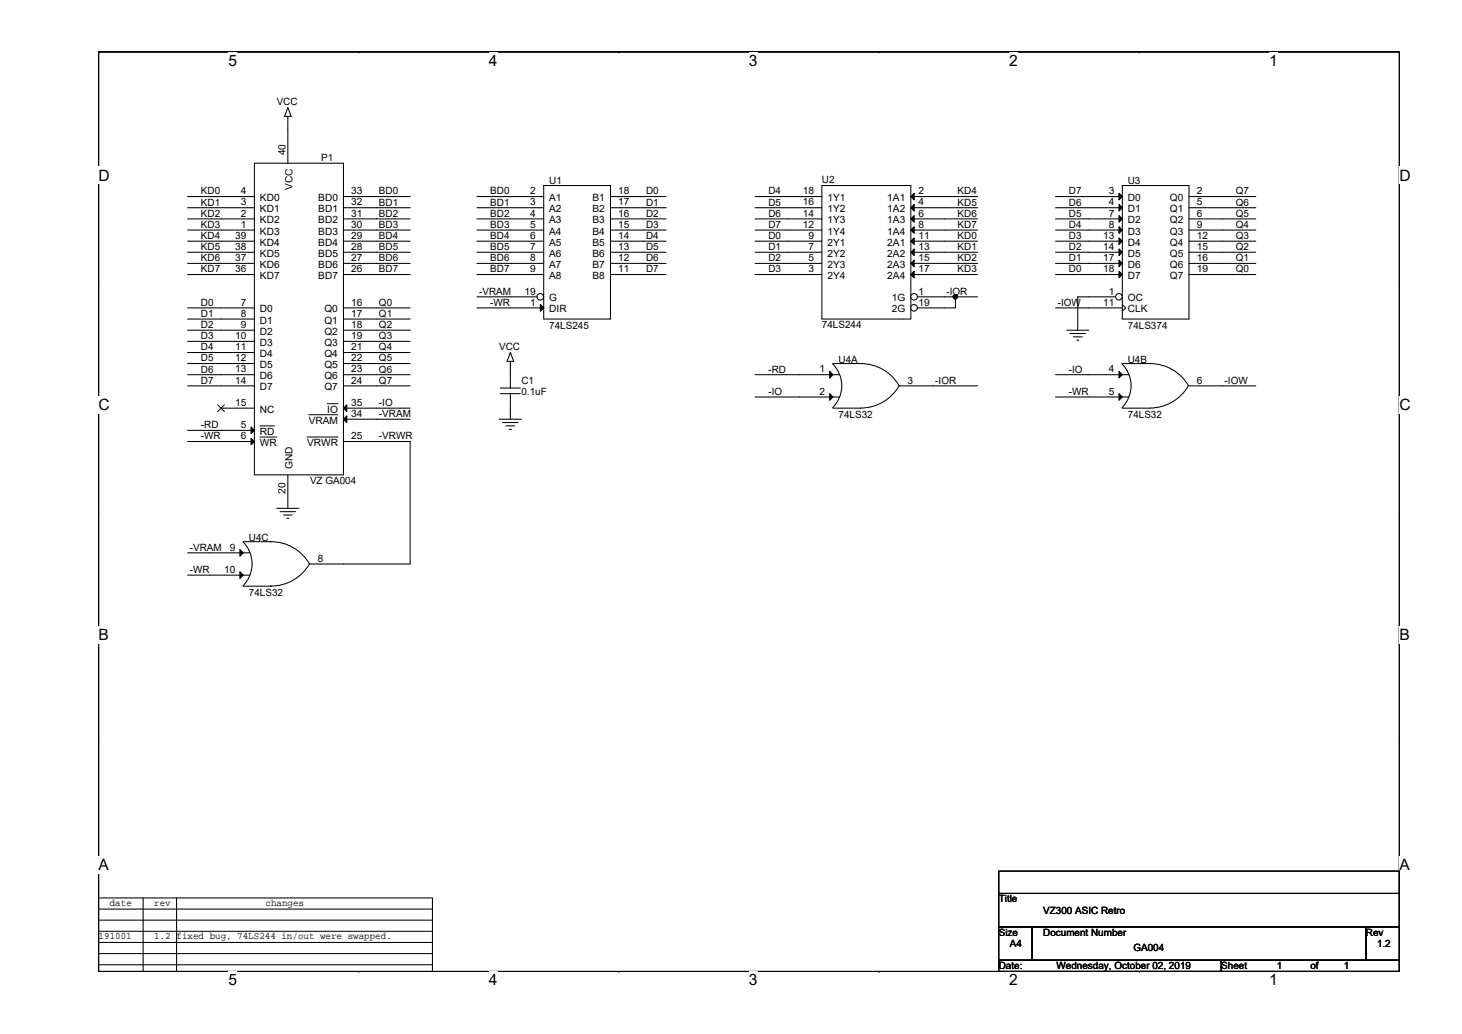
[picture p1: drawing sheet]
<svg xmlns="http://www.w3.org/2000/svg" width="297mm" height="210mm" viewBox="0 0 297 210" stroke-linecap="round" stroke-linejoin="round" font-family="sans-serif">
<path d="M20 10.5h264.3v186.8h-264.3v-186.8h264.3v186.8h-264.3z" fill="none" stroke="#000" stroke-width=".21"/>
<g fill="#fff">
<path d="M46.5 10.5h1.7v3.6h-1.7z"/>
<path d="M46.5 197.3h1.7v3.5h-1.7z"/>
</g>
<path d="M72.9 10.5h.1M72.9 197.3h.1" fill="none" stroke="#000" stroke-width=".21"/>
<g fill="#fff">
<path d="M99.3 10.5h1.8v3.6h-1.8z"/>
<path d="M99.3 197.3h1.8v3.5h-1.8z"/>
</g>
<path d="M125.7 10.5h.1M125.7 197.3h.1" fill="none" stroke="#000" stroke-width=".21"/>
<g fill="#fff">
<path d="M152.2 10.5h1.7v3.6h-1.7z"/>
<path d="M152.2 197.3h1.7v3.5h-1.7z"/>
</g>
<path d="M178.6 10.5h.1M178.6 197.3h.1" fill="none" stroke="#000" stroke-width=".21"/>
<g fill="#fff">
<path d="M205 10.5h1.8v3.6h-1.8z"/>
<path d="M205 197.3h1.8v3.5h-1.8z"/>
</g>
<path d="M231.5 10.5h.1M231.5 197.3h.1" fill="none" stroke="#000" stroke-width=".21"/>
<g fill="#fff">
<path d="M257.9 10.5h1.7v3.6h-1.7z"/>
<path d="M257.9 197.3h1.7v3.5h-1.7z"/>
<path d="M20 33.9h2.3v3.5h-2.3z"/>
<path d="M284.3 33.9h2.3v3.5h-2.3z"/>
<path d="M20 80.5h2.3v3.6h-2.3z"/>
<path d="M284.3 80.5h2.3v3.6h-2.3z"/>
</g>
<path d="M20 57.2h.1M284.3 57.2h.1" fill="none" stroke="#000" stroke-width=".21"/>
<g fill="#fff">
<path d="M20 127.2h2.1v3.5h-2.1z"/>
<path d="M284.3 127.2h2.1v3.5h-2.1z"/>
</g>
<path d="M20 103.9h.1M284.3 103.9h.1" fill="none" stroke="#000" stroke-width=".21"/>
<g fill="#fff">
<path d="M20 173.9h2.2v3.5h-2.2z"/>
<path d="M284.3 173.9h2.1v3.5h-2.1z"/>
</g>
<g fill="none" stroke="#000" stroke-width=".21">
<path d="M44.9 39.9h6.8M51.7 33.1h18.1v63.3h-18.1zM58.5 26.4v6.7M58.5 23.6v.5M58.5 21.8l.7 1.8h-1.4zM69.8 39.9h6.8M221.2 39.9h6.8M228 37.7h13.6v27.1h-13.6zM44.9 46.7h6.8M44.9 44.4h6.8M44.9 42.2h6.8M44.9 55.8h6.8"/>
<path d="M44.9 53.5h6.8M44.9 51.2h6.8M44.9 49h6.8M69.8 55.8h6.8M69.8 53.5h6.8M69.8 51.2h6.8M69.8 49h6.8M69.8 46.7h6.8M69.8 44.4h6.8M69.8 42.2h6.8M221.2 42.2h6.8M221.2 44.4h6.8"/>
<path d="M221.2 46.7h6.8M221.2 49h6.8M221.2 51.2h6.8M221.2 53.5h6.8M221.2 55.8h6.8M44.9 62.5h6.8M44.9 64.8h6.8M44.9 67.1h6.8M44.9 69.3h6.8M44.9 71.6h6.8M44.9 73.8h6.8M44.9 76.1h6.8"/>
<path d="M44.9 78.4h6.8M69.8 62.5h6.8M69.8 64.8h6.8M69.8 67.1h6.8M69.8 69.3h6.8M69.8 71.6h6.8M69.8 73.8h6.8M69.8 76.1h6.8M69.8 78.4h6.8M101.6 79.9h4.1M101.6 78.8h4.1M103.7 71.6l.7 1.8h-1.4z"/>
<path d="M103.7 73.4v.4M103.7 76.1v2.7M103.7 79.9v3M162.5 76.1h8.1M169.2 73.9a6.3 6.3 0 0 1 0 8.9M169.2 73.8h5.7a9 9 0 0 1 7.8 4.6M182.7 78.3a9 9 0 0 1-7.8 4.6M182.8 78.4h6.8M216.7 67.1h4.5M217.4 67.7h3.2M218.1 68.4h1.8M218.8 69.1h.4"/>
<path d="M44.9 87.4h6.8M44.9 89.7h6.8M44.9 82.9h6.8M58.5 96.4v6.8M69.8 89.7h6.8M69.8 85.1h6.8M69.8 82.9h6.8M101.4 85.1h4.5M102.1 85.8h3.2M102.8 86.5h1.8M103.5 87.2h.4M162.5 80.6h8.1"/>
<path d="M169.2 82.9h5.7M56.2 103.2h4.5M56.9 103.9h3.1M57.6 104.6h1.8M58.2 105.3h.5M20 150.6h.1M284.3 150.6h.1M202.9 176.9h81.4v4.5h-81.4zM20 182.4h67.9v14.9M20 184.6h67.9M20 186.9h67.9M20 191.4h67.9"/>
<path d="M20 189.1h67.9M20 193.7h67.9M20 195.9h67.9M29.1 182.4v14.9M35.9 182.4v14.9M202.9 195h45.2v2.3h-45.2zM202.9 181.4h81.4v6.8h-81.4zM202.9 188.2h6.8v6.8h-6.8zM209.7 188.2h67.8v6.8h-67.8zM248.1 195h36.2v2.3h-36.2zM277.5 188.2h6.8v6.8h-6.8z"/>
</g>
<g fill="#000" stroke="#000" stroke-width=".21">
<path d="M227.3 39.2l.7 .7-.7 .7zM227.3 41.5l.7 .7-.7 .7zM227.3 43.8l.7 .6-.7 .7zM227.3 46l.7 .7-.7 .7zM227.3 48.3l.7 .7-.7 .7zM227.3 50.5l.7 .7-.7 .7zM227.3 52.8l.7 .7-.7 .7zM227.3 55.1l.7 .7-.7 .6zM168.6 75.4l.6 .7-.6 .7zM51 86.7l.7 .7-.7 .7zM51 89l.7 .7-.7 .6zM69.8 85.1l.7-.6v1.3z"/>
<path d="M69.8 82.9l.7-.7v1.4zM168.6 79.9l.6 .7-.6 .7z"/>
</g>
<path d="M44.2 82.2l1.4 1.4M45.6 82.2l-1.4 1.4M52.8 86.5h3M52.8 88.8h3.4M62.4 88.8h6.3M62.7 84.2h6M66.5 82h2.2" fill="none" stroke="#000" stroke-width=".2"/>
<circle cx="227.3" cy="60.3" r=".67" fill="#fff" stroke="#000" stroke-width=".21"/>
<g fill="none" stroke="#000" stroke-width=".21">
<path d="M167 37.7h18.1v27.1h-18.1zM185.1 39.9h6.8M241.6 39.9h6.8M185.1 42.2h6.8M185.1 44.4h6.8M185.1 46.7h6.8M185.1 49h6.8M185.1 51.2h6.8M185.1 53.5h6.8M185.1 55.8h6.8M241.6 42.2h6.8M241.6 44.4h6.8"/>
<path d="M241.6 46.7h6.8M241.6 49h6.8M241.6 51.2h6.8M241.6 53.5h6.8M241.6 55.8h6.8M221.2 62.5h6.8M221.2 76.1h8.2M221.2 60.3h5.5M227.9 73.9a6.3 6.3 0 0 1 0 8.9M228 61.8l.7 .7-.7 .7M228 73.8h5.7M233.7 73.8a9 9 0 0 1 7.8 4.6"/>
<path d="M241.5 78.3a9.1 9.1 0 0 1-7.8 4.6M241.6 78.4h6.8M221.2 80.6h8.2M228 82.9h5.7M42.6 112.3h8.2M42.6 116.8h8.2M49.4 110a6.3 6.3 0 0 1 0 9M49.4 110h5.7h-.1a9 9 0 0 1 7.9 4.6M49.4 119h5.7M62.9 114.5a9 9 0 0 1-7.9 4.5h.1M63 114.5h6.8"/>
</g>
<path d="M185.1 39.9l.6-.7v1.4zM185.7 41.5v1.4l-.6-.7zM185.1 44.4l.6-.6v1.3zM185.1 46.7l.6-.7v1.4zM185.1 49l.6-.7v1.4zM185.1 51.2l.6-.7v1.4zM185.1 53.5l.6-.7v1.4zM185.1 55.8l.6-.7v1.3zM227.3 75.4l.7 .7-.7 .7zM227.3 79.9l.7 .7-.7 .7zM48.7 111.6l.7 .7-.7 .6zM48.7 116.1l.7 .7-.7 .7z" fill="#000" stroke="#000" stroke-width=".21"/>
<circle cx="185.7" cy="60.3" r=".67" fill="#fff" stroke="#000" stroke-width=".21"/>
<path d="M186.4 60.3h5.5" fill="none" stroke="#000" stroke-width=".21"/>
<circle cx="185.7" cy="62.5" r=".67" fill="#fff" stroke="#000" stroke-width=".21"/>
<g fill="none" stroke="#000" stroke-width=".21">
<path d="M103.7 39.9h6.8M110.5 37.7h13.5v27.1h-13.5zM160.2 39.9h6.8M103.7 42.2h6.8M103.7 44.4h6.8M103.7 46.7h6.8M103.7 49h6.8M103.7 51.2h6.8M103.7 53.5h6.8M103.7 55.8h6.8M160.2 42.2h6.8M160.2 44.4h6.8"/>
<path d="M160.2 46.7h6.8M160.2 49h6.8M160.2 51.2h6.8M160.2 53.5h6.8M160.2 55.8h6.8M186.4 62.5h5.5"/>
</g>
<circle cx="109.8" cy="60.3" r=".67" fill="#fff" stroke="#000" stroke-width=".21"/>
<g fill="none" stroke="#000" stroke-width=".21">
<path d="M38.1 39.9h6.8M58.5 24.1v2.3M76.6 39.9h6.7M96.9 39.9h6.8M124 39.9h11.3M153.4 39.9h6.8M191.9 39.9h6.7M214.5 39.9h6.7M248.4 39.9h6.7M38.1 42.2h6.8M38.1 44.4h6.8M38.1 46.7h6.8"/>
<path d="M38.1 49h6.8M38.1 51.2h6.8M38.1 53.5h6.8M38.1 55.8h6.8M76.6 42.2h6.7M76.6 44.4h6.7M76.6 46.7h6.7M76.6 49h6.7M76.6 51.2h6.7M76.6 53.5h6.7M76.6 55.8h6.7M96.9 42.2h6.8"/>
<path d="M96.9 44.4h6.8M96.9 46.7h6.8M96.9 49h6.8M96.9 51.2h6.8M96.9 53.5h6.8M96.9 55.8h6.8M124 42.2h11.3M124 44.4h11.3M124 46.7h11.3M124 49h11.3M124 51.2h11.3M124 53.5h11.3"/>
<path d="M124 55.8h11.3M153.4 42.2h6.8M153.4 44.4h6.8M153.4 51.2h6.8M153.4 53.5h6.8M153.4 55.8h6.8M153.4 46.7h6.8M153.4 49h6.8M191.9 51.2h6.7M191.9 42.2h6.7M191.9 44.4h6.7M191.9 46.7h6.7"/>
<path d="M191.9 49h6.7M191.9 53.5h6.7M191.9 55.8h6.7M214.5 42.2h6.7M214.5 44.4h6.7M214.5 46.7h6.7M214.5 49h6.7M214.5 51.2h6.7M214.5 53.5h6.7M214.5 55.8h6.7M248.4 42.2h6.7M248.4 44.4h6.7"/>
<path d="M248.4 46.7h6.7M248.4 49h6.7M248.4 51.2h6.7M248.4 53.5h6.7M248.4 55.8h6.7M38.1 62.5h6.8M38.1 64.8h6.8M38.1 67.1h6.8M38.1 69.3h6.8M38.1 71.6h6.8M38.1 73.8h6.8M38.1 76.1h6.8"/>
<path d="M38.1 78.4h6.8M76.6 62.5h6.7M76.6 64.8h6.7M76.6 67.1h6.7M76.6 69.3h6.7M76.6 71.6h6.7M76.6 73.8h6.7M76.6 76.1h6.7M76.6 78.4h6.7M96.9 60.3h12.2M96.9 62.5h13.6M103.7 73.8v2.3"/>
<path d="M153.4 76.1h9.1M189.6 78.4h9M191.9 60.3h2.2M194.1 60.3v2.2h-2.2M194.1 60.3h4.5M214.5 76.1h6.7M214.5 62.5h6.7M221.2 60.3h-2.2v6.8M248.4 78.4h6.7M38.1 89.7h6.8M38.1 87.4h6.8M76.6 85.1h6.7"/>
<path d="M76.6 89.7h6.7v24.8h-13.5M76.6 82.9h6.7M103.7 82.9v2.2M153.4 80.6h9.1M214.5 80.6h6.7M38.1 112.3h4.5M38.1 116.8h4.5"/>
</g>
<g fill="#000" stroke="#000" stroke-width=".21">
<path d="M109.8 61.8l.7 .7-.7 .7z"/>
<circle cx="194.1" cy="60.3" r=".45"/>
</g>
<g font-size="3.2">
<text x="46.5" y="13.4">5</text>
<text x="99.3" y="13.4">4</text>
<text x="152.2" y="13.4">3</text>
<text x="205" y="13.4">2</text>
<text x="257.9" y="13.4">1</text>
<text x="20" y="36.7">D</text>
<text x="284.3" y="36.7">D</text>
<text x="20" y="83.4">C</text>
<text x="284.3" y="83.4">C</text>
<text x="20" y="130">B</text>
<text x="284.3" y="130">B</text>
<text x="20" y="176.7">A</text>
<text x="284.3" y="176.7">A</text>
<text x="46.5" y="200.1">5</text>
<text x="99.3" y="200.1">4</text>
<text x="152.2" y="200.1">3</text>
<text x="205" y="200.1">2</text>
<text x="257.9" y="200.1">1</text>
</g>
<g font-size="2">
<text x="56.2" y="21.4">VCC</text>
<text x="58" y="31.6" transform="rotate(-90 58 31.6)">40</text>
<text x="65.3" y="32.7">P1</text>
<text x="40.8" y="39.5">KD0</text>
<text x="40.8" y="41.7">KD1</text>
<text x="49" y="41.7">3</text>
<text x="49" y="39.5">4</text>
<text x="52.8" y="40.8">KD0</text>
<text x="59.4" y="38.6" transform="rotate(-90 59.4 38.6)">VCC</text>
<text x="64.7" y="40.8">BD0</text>
<text x="71.4" y="41.7">32</text>
<text x="71.4" y="39.5">33</text>
<text x="77" y="39.5">BD0</text>
<text x="77" y="41.7">BD1</text>
<text x="99.6" y="39.5">BD0</text>
<text x="99.6" y="41.7">BD1</text>
<text x="107.7" y="39.5">2</text>
<text x="107.7" y="41.7">3</text>
<text x="111.6" y="37.4">U1</text>
<text x="111.6" y="40.8">A1</text>
<text x="120.4" y="40.8">B1</text>
<text x="125.6" y="39.5">18</text>
<text x="125.6" y="41.7">17</text>
<text x="131.3" y="39.5">D0</text>
<text x="131.3" y="41.7">D1</text>
<text x="156.1" y="39.5">D4</text>
<text x="156.1" y="41.7">D5</text>
<text x="163.1" y="39.5">18</text>
<text x="163.1" y="41.7">16</text>
<text x="167" y="37.2">U2</text>
<text x="168.1" y="40.8">1Y1</text>
<text x="180.3" y="40.8">1A1</text>
<text x="186.6" y="39.5">2</text>
<text x="186.6" y="41.7">4</text>
<text x="194.6" y="39.5">KD4</text>
<text x="194.6" y="41.7">KD5</text>
<text x="217.2" y="39.5">D7</text>
<text x="217.2" y="41.7">D6</text>
<text x="225.3" y="39.5">3</text>
<text x="225.3" y="41.7">4</text>
<text x="229.1" y="37.4">U3</text>
<text x="229.1" y="40.8">D0</text>
<text x="237.7" y="40.8">Q0</text>
<text x="243.2" y="39.5">2</text>
<text x="243.2" y="41.7">5</text>
<text x="251.1" y="39.5">Q7</text>
<text x="251.1" y="41.7">Q6</text>
<text x="40.8" y="44">KD2</text>
<text x="40.8" y="46.3">KD3</text>
<text x="49" y="46.2">1</text>
<text x="49" y="44">2</text>
<text x="52.8" y="47.6">KD3</text>
<text x="52.8" y="45.4">KD2</text>
<text x="52.8" y="43.1">KD1</text>
<text x="64.7" y="47.6">BD3</text>
<text x="64.7" y="45.4">BD2</text>
<text x="64.7" y="43.1">BD1</text>
<text x="71.4" y="46.2">30</text>
<text x="71.4" y="44">31</text>
<text x="77" y="44">BD2</text>
<text x="77" y="46.3">BD3</text>
<text x="99.6" y="44">BD2</text>
<text x="99.6" y="46.3">BD3</text>
<text x="107.7" y="44">4</text>
<text x="107.7" y="46.2">5</text>
<text x="111.6" y="43.1">A2</text>
<text x="111.6" y="45.4">A3</text>
<text x="111.6" y="47.6">A4</text>
<text x="120.4" y="43.1">B2</text>
<text x="120.4" y="45.4">B3</text>
<text x="120.4" y="47.6">B4</text>
<text x="125.6" y="44">16</text>
<text x="125.6" y="46.2">15</text>
<text x="131.3" y="44">D2</text>
<text x="131.3" y="46.3">D3</text>
<text x="156.1" y="44">D6</text>
<text x="156.1" y="46.3">D7</text>
<text x="163.1" y="44">14</text>
<text x="163.1" y="46.2">12</text>
<text x="168.1" y="43.1">1Y2</text>
<text x="168.1" y="45.4">1Y3</text>
<text x="168.1" y="47.6">1Y4</text>
<text x="180.3" y="43.1">1A2</text>
<text x="180.3" y="45.4">1A3</text>
<text x="180.3" y="47.6">1A4</text>
<text x="186.6" y="44">6</text>
<text x="186.6" y="46.2">8</text>
<text x="194.6" y="44">KD6</text>
<text x="194.6" y="46.3">KD7</text>
<text x="217.2" y="44">D5</text>
<text x="217.2" y="46.3">D4</text>
<text x="225.3" y="44">7</text>
<text x="225.3" y="46.2">8</text>
<text x="229.1" y="43.1">D1</text>
<text x="229.1" y="45.4">D2</text>
<text x="229.1" y="47.6">D3</text>
<text x="237.7" y="43.1">Q1</text>
<text x="237.7" y="45.4">Q2</text>
<text x="237.7" y="47.6">Q3</text>
<text x="243.2" y="44">6</text>
<text x="243.2" y="46.2">9</text>
<text x="251.1" y="44">Q5</text>
<text x="251.1" y="46.3">Q4</text>
<text x="40.8" y="48.5">KD4</text>
<text x="40.8" y="50.8">KD5</text>
<text x="40.8" y="53">KD6</text>
<text x="47.8" y="53">37</text>
<text x="47.8" y="50.8">38</text>
<text x="47.8" y="48.5">39</text>
<text x="52.8" y="52.1">KD5</text>
<text x="52.8" y="49.9">KD4</text>
<text x="64.7" y="52.1">BD5</text>
<text x="64.7" y="49.9">BD4</text>
<text x="71.4" y="53">27</text>
<text x="71.4" y="50.8">28</text>
<text x="71.4" y="48.5">29</text>
<text x="77" y="48.5">BD4</text>
<text x="77" y="50.8">BD5</text>
<text x="77" y="53">BD6</text>
<text x="99.6" y="48.5">BD4</text>
<text x="99.6" y="50.8">BD5</text>
<text x="99.6" y="53">BD6</text>
<text x="107.7" y="48.5">6</text>
<text x="107.7" y="50.8">7</text>
<text x="107.7" y="53">8</text>
<text x="111.6" y="49.9">A5</text>
<text x="111.6" y="52.1">A6</text>
<text x="120.4" y="49.9">B5</text>
<text x="120.4" y="52.1">B6</text>
<text x="125.6" y="48.5">14</text>
<text x="125.6" y="50.8">13</text>
<text x="125.6" y="53">12</text>
<text x="131.3" y="48.5">D4</text>
<text x="131.3" y="50.8">D5</text>
<text x="131.3" y="53">D6</text>
<text x="156.1" y="50.8">D1</text>
<text x="156.1" y="53">D2</text>
<text x="156.1" y="48.5">D0</text>
<text x="164.3" y="48.5">9</text>
<text x="164.3" y="50.8">7</text>
<text x="164.3" y="53">5</text>
<text x="168.1" y="49.9">2Y1</text>
<text x="168.1" y="52.1">2Y2</text>
<text x="180.3" y="49.9">2A1</text>
<text x="180.3" y="52.1">2A2</text>
<text x="186.6" y="48.5">11</text>
<text x="186.6" y="50.8">13</text>
<text x="186.6" y="53">15</text>
<text x="194.6" y="48.5">KD0</text>
<text x="194.6" y="53">KD2</text>
<text x="194.6" y="50.8">KD1</text>
<text x="217.2" y="48.5">D3</text>
<text x="217.2" y="50.8">D2</text>
<text x="217.2" y="53">D1</text>
<text x="224.2" y="48.5">13</text>
<text x="224.2" y="50.8">14</text>
<text x="224.2" y="53">17</text>
<text x="229.1" y="49.9">D4</text>
<text x="229.1" y="52.1">D5</text>
<text x="237.7" y="49.9">Q4</text>
<text x="237.7" y="52.1">Q5</text>
<text x="243.2" y="48.5">12</text>
<text x="243.2" y="50.8">15</text>
<text x="243.2" y="53">16</text>
<text x="251.1" y="48.5">Q3</text>
<text x="251.1" y="50.8">Q2</text>
<text x="251.1" y="53">Q1</text>
<text x="40.8" y="55.3">KD7</text>
<text x="47.8" y="55.3">36</text>
<text x="52.8" y="56.7">KD7</text>
<text x="52.8" y="54.4">KD6</text>
<text x="64.7" y="56.7">BD7</text>
<text x="64.7" y="54.4">BD6</text>
<text x="71.4" y="55.3">26</text>
<text x="77" y="55.3">BD7</text>
<text x="97.3" y="59.8">-VRAM</text>
<text x="99.6" y="55.3">BD7</text>
<text x="106.6" y="59.8">19</text>
<text x="107.7" y="55.3">9</text>
<text x="111.6" y="54.4">A7</text>
<text x="111.6" y="56.7">A8</text>
<text x="120.4" y="54.4">B7</text>
<text x="120.4" y="56.7">B8</text>
<text x="125.6" y="55.3">11</text>
<text x="131.3" y="55.3">D7</text>
<text x="156.1" y="55.3">D3</text>
<text x="164.3" y="55.3">3</text>
<text x="168.1" y="54.4">2Y3</text>
<text x="168.1" y="56.7">2Y4</text>
<text x="180.3" y="54.4">2A3</text>
<text x="180.3" y="56.7">2A4</text>
<text x="186.6" y="55.3">17</text>
<text x="186.6" y="59.8">1</text>
<text x="192.3" y="59.8">-IOR</text>
<text x="194.6" y="55.3">KD3</text>
<text x="217.2" y="55.3">D0</text>
<text x="224.2" y="55.3">18</text>
<text x="225.3" y="59.8">1</text>
<text x="229.1" y="54.4">D6</text>
<text x="229.1" y="56.7">D7</text>
<text x="237.7" y="54.4">Q6</text>
<text x="237.7" y="56.7">Q7</text>
<text x="243.2" y="55.3">19</text>
<text x="251.1" y="55.3">Q0</text>
<text x="40.8" y="62.1">D0</text>
<text x="40.8" y="64.3">D1</text>
<text x="49" y="62.1">7</text>
<text x="49" y="64.3">8</text>
<text x="52.8" y="63.4">D0</text>
<text x="52.8" y="65.7">D1</text>
<text x="65.9" y="63.4">Q0</text>
<text x="65.9" y="65.7">Q1</text>
<text x="71.4" y="62.1">16</text>
<text x="71.4" y="64.3">17</text>
<text x="77" y="62.1">Q0</text>
<text x="77" y="64.3">Q1</text>
<text x="99.6" y="62.1">-WR</text>
<text x="107.7" y="62.1">1</text>
<text x="111.6" y="61.2">G</text>
<text x="111.6" y="63.4">DIR</text>
<text x="181.2" y="61.2">1G</text>
<text x="181.2" y="63.4">2G</text>
<text x="186.6" y="62.1">19</text>
<text x="214.9" y="62.1">-IOW</text>
<text x="224.2" y="62.1">11</text>
<text x="229.1" y="61.2">OC</text>
<text x="229.1" y="63.4">CLK</text>
<text x="40.8" y="66.6">D2</text>
<text x="40.8" y="68.9">D3</text>
<text x="40.8" y="71.1">D4</text>
<text x="47.8" y="68.9">10</text>
<text x="47.8" y="71.1">11</text>
<text x="49" y="66.6">9</text>
<text x="52.8" y="68">D2</text>
<text x="52.8" y="70.2">D3</text>
<text x="65.9" y="68">Q2</text>
<text x="65.9" y="70.2">Q3</text>
<text x="71.4" y="66.6">18</text>
<text x="71.4" y="68.9">19</text>
<text x="71.4" y="71.1">21</text>
<text x="77" y="66.6">Q2</text>
<text x="77" y="68.9">Q3</text>
<text x="77" y="71.1">Q4</text>
<text x="101.4" y="71.1">VCC</text>
<text x="111.6" y="66.8">74LS245</text>
<text x="167" y="66.6">74LS244</text>
<text x="229.1" y="66.8">74LS374</text>
<text x="40.8" y="73.4">D5</text>
<text x="40.8" y="75.6">D6</text>
<text x="40.8" y="77.9">D7</text>
<text x="47.8" y="73.4">12</text>
<text x="47.8" y="75.6">13</text>
<text x="47.8" y="77.9">14</text>
<text x="52.8" y="72.5">D4</text>
<text x="52.8" y="74.7">D5</text>
<text x="52.8" y="77">D6</text>
<text x="65.9" y="72.5">Q4</text>
<text x="65.9" y="74.7">Q5</text>
<text x="65.9" y="77">Q6</text>
<text x="71.4" y="73.4">22</text>
<text x="71.4" y="75.6">23</text>
<text x="71.4" y="77.9">24</text>
<text x="77" y="73.4">Q5</text>
<text x="77" y="75.6">Q6</text>
<text x="77" y="77.9">Q7</text>
<text x="105.9" y="77.9">C1</text>
<text x="156.1" y="75.6">-RD</text>
<text x="166.5" y="75.6">1</text>
<text x="170.4" y="73.6">U4A</text>
<text x="184.4" y="77.9">3</text>
<text x="190" y="77.9">-IOR</text>
<text x="217.2" y="75.6">-IO</text>
<text x="225.3" y="75.6">4</text>
<text x="229.1" y="73.6">U4B</text>
<text x="243.2" y="77.9">6</text>
<text x="248.8" y="77.9">-IOW</text>
<text x="47.8" y="82.4">15</text>
<text x="52.8" y="79.3">D7</text>
<text x="52.8" y="83.8">NC</text>
<text x="65.9" y="79.3">Q7</text>
<text x="66.5" y="83.8">IO</text>
<text x="71.4" y="82.4">35</text>
<text x="77" y="82.4">-IO</text>
<text x="105.9" y="80.2">0.1uF</text>
<text x="156.1" y="80.2">-IO</text>
<text x="166.5" y="80.2">2</text>
<text x="217.2" y="80.2">-WR</text>
<text x="225.3" y="80.2">5</text>
<text x="40.8" y="89.2">-WR</text>
<text x="40.8" y="87">-RD</text>
<text x="49" y="86.9">5</text>
<text x="49" y="89.2">6</text>
<text x="52.8" y="88.3">RD</text>
<text x="62.7" y="86">VRAM</text>
<text x="71.4" y="89.2">25</text>
<text x="71.4" y="84.7">34</text>
<text x="77" y="84.7">-VRAM</text>
<text x="77" y="89.2">-VRWR</text>
<text x="170.4" y="84.9">74LS32</text>
<text x="229.1" y="84.9">74LS32</text>
<text x="52.8" y="90.6">WR</text>
<text x="59.4" y="95.3" transform="rotate(-90 59.4 95.3)">GND</text>
<text x="62.4" y="90.6">VRWR</text>
<text x="58" y="100.3" transform="rotate(-90 58 100.3)">20</text>
<text x="63" y="98.3">VZ GA004</text>
<text x="38.6" y="111.8">-VRAM</text>
<text x="46.7" y="111.8">9</text>
<text x="50.6" y="109.8">U4C</text>
<text x="38.6" y="116.4">-WR</text>
<text x="45.5" y="116.3">10</text>
<text x="64.6" y="114.1">8</text>
<text x="50.6" y="121.1">74LS32</text>
<text x="22.3" y="184">date</text>
<text x="31.3" y="184">rev</text>
<text x="53.9" y="184">changes</text>
<text x="202.9" y="183.3">Title</text>
<text x="212" y="185.5">VZ300 ASIC Retro</text>
<text x="20" y="190.8">191001</text>
<text x="31.3" y="190.8">1.2 fixed bug, 74LS244 in/out were swapped.</text>
<text x="202.9" y="190">Size</text>
<text x="212" y="190">Document Number</text>
<text x="277.5" y="190">Rev</text>
<text x="202.9" y="196.8">Date:</text>
<text x="205.2" y="192.3">A4</text>
<text x="214.7" y="196.8">Wednesday, October 02, 2019</text>
<text x="230.3" y="193.2">GA004</text>
<text x="248.1" y="196.8">Sheet</text>
<text x="259.4" y="196.8">1</text>
<text x="266.2" y="196.8">of</text>
<text x="273" y="196.8">1</text>
<text x="279.8" y="192.3">1.2</text>
</g>
</svg>
